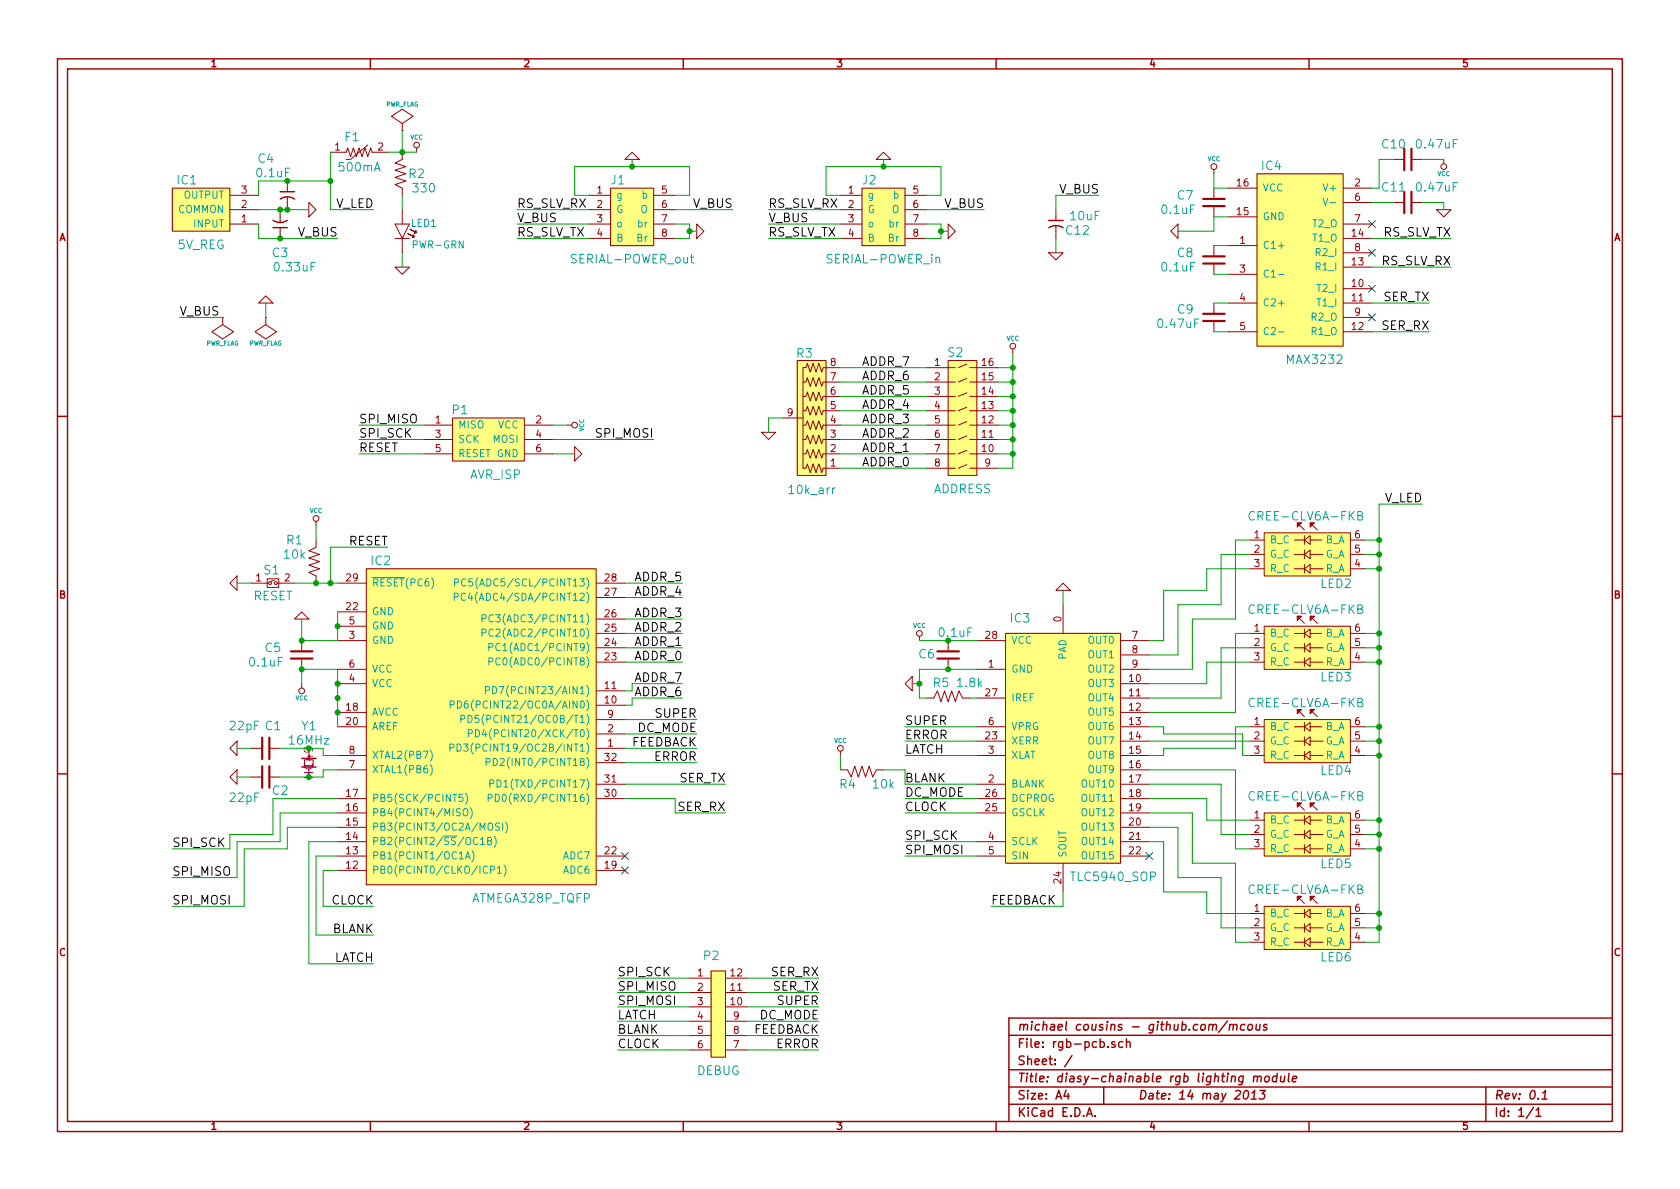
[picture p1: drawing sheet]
<svg xmlns="http://www.w3.org/2000/svg" width="297mm" height="210mm" viewBox="0 0 297 210" stroke-linecap="round" stroke-linejoin="round" font-family="sans-serif">
<g fill="none" stroke="#a00000" stroke-width=".25">
<path d="M10.2 10.4h276.6v189.7h-276.6zM11.9 12.2h273.2v186.1h-273.2zM65.5 10.4v1.8M120.8 10.4v1.8M176.1 10.4v1.8M231.4 10.4v1.8M48.3 39a2.22 2.22 0 0 0 2.5 0M49.5 33.9h2.6M49.6 35.2v-.1a2.27 2.27 0 0 1 2.5 .1M185.4 39h2.6M48.3 40.3h2.5M185.4 40.3l.1-.1a2.27 2.27 0 0 1 2.5 .1"/>
<path d="M10.2 73.6h1.7M285.1 73.6h1.7M10.2 136.8h1.7M285.1 136.8h1.7M65.5 198.3v1.8M120.8 198.3v1.8M176.1 198.3v1.8M178.4 183.1h106.7M178.4 189.2h106.7M178.4 195.3h106.7M178.4 192.2h106.7M188.5 192.8l-.4 1h1"/>
<path d="M188.8 193.3v1.1M189.5 186.7l-1.3 1.9M192.1 197.4l.5-1.5 .5 1.5M192.3 197h.7M193.6 197.3v.1M195.1 192.2v3.1M197.1 184.3l-.3-.1-.3 .2 .1 .2 .5 .2v.3h-.6M198.5 184.3a.48 .48 0 0 0-.6 0v.8l.2 .1 .4-.1M199.2 184.3a.36 .36 0 0 1 .6 .1v.8M199.2 183.7v1.5M214.5 181.4a.35 .35 0 0 1 .3-.3 .35 .35 0 0 1 .3 .3l-.1 .8M217 180.6l-1.5 1.9"/>
<path d="M217.4 181.3l.3-.2 .3 .1v1M217.4 181.1l-.1 1.1M218.1 181.4a.35 .35 0 0 1 .3-.3 .35 .35 0 0 1 .3 .3l-.1 .8M219.8 190.4l-.1-.1a.52 .52 0 0 0-.7 .3v.6l.3 .1 .4-.1M219.8 190.3l-.1 1.2-.3 .3-.4-.1M220.1 193l.3-.2a.88 .88 0 0 1-.3 1.6l-.2-.3a1.19 1.19 0 0 1 .2-1.1zM220.1 181.2l-.1-.1a.52 .52 0 0 0-.6 .4v.5l.2 .2 .4-.1M220.8 181.3l.2-.2 .4 .2-.1 .7-.2 .2-.5-.2zM221.2 194.4h.9M221.3 193.3l.5-.5-.1 1.6M221.7 190.4l.2-.1 .4 .1-.1 .9M221.7 190.3l-.1 1"/>
<path d="M222.1 181.1v1l.4 .1 .2-.2M222.4 190.5a.35 .35 0 0 1 .3-.2 .35 .35 0 0 1 .3 .2l-.1 .8M222.8 192.8h.9l-.6 .6 .4 .1 .1 .2-.2 .6-.6 .1-.2-.2M222.8 181.1l-.1 1.1M223.7 190.4l.3-.1 .4 .1v.6l-.3 .3-.5-.1zM224 181.2l-.3-.1-.3 .4 .2 .2h.4v.3l-.2 .2-.5-.1M225.8 190.4l-.2-.1a.52 .52 0 0 0-.6 .3v.6l.2 .1 .5-.1M225.8 189.8l-.1 1.5M226.5 190.3l-.1 .9 .4 .1 .2-.1M227.2 190.3l-.2 1M227.9 189.8l-.1 1.3 .2 .2M228.5 190.8l.8-.1-.1-.3h-.6l-.1 .7 .2 .2 .4-.1"/>
<path d="M231.4 198.3v1.8M262.7 192.2v6.1M271.1 195.8l-1.3 2M271.6 196.3l.4-.4v1.5M271.6 197.4h.9M272.6 194.4h.9M272.7 193.3l.6-.5-.2 1.6M285.1 180h-106.7v18.3"/>
</g>
<g fill="none" stroke="#a00000" stroke-width=".18">
<path d="M30.5 33.3h10.1v7.6h-10.1zM40.6 39.6h5.1M40.6 34.5h5.1M40.6 37.1h5.1M49.5 37.1v2.3M50.8 32v1.9M50.8 34.8v2.3M54.6 35.8l1.3 1.3-1.3 1.2zM58.4 26.9h2.8l.3-.7 .5 1.5 .5-1.5 .5 1.5 .5-1.5 .5 1.5 .5-1.5 .5 1.5 .5-1.5 .3 .7h2.8M65 25.6l-3 2.6h-.8M69.8 39.6h2.6l-1.3 2.6zM71.1 23.1h.1"/>
<path d="M71.1 21.8l1.9-1.2-1.9-1.3-1.9 1.3 1.9 1.2v1.3M71.1 26.9v1.3l-1.3 .6 2 .7-2 .6 2 .6-2 .7 2 .6-2 .6 1.3 .7v1.2M71.1 37.1v2.5M73.7 26.2v.7M104.1 39.6h3.8M104.1 34.5h3.8M104.1 37.1h3.8M107.9 33.3h7.7v10.1h-7.7zM110.5 28.2l1.3-1.3 1.2 1.3zM115.6 39.6h3.8M115.6 34.5h3.8M115.6 37.1h3.8"/>
<path d="M123.2 39.6l1.3 1.3-1.3 1.3zM148.6 39.6h3.8M148.6 34.5h3.8M148.6 37.1h3.8M152.4 33.3h7.6v10.1h-7.6zM154.9 28.2l1.3-1.3 1.3 1.3zM160 39.6h3.8M160 34.5h3.8M160 37.1h3.8M167.6 39.6l1.3 1.3-1.3 1.3zM186.7 37.1v1.9M186.7 39.9v2.3"/>
<path d="M214.6 30v.7M214.6 33.3v1.9M214.6 36.4v1.9M217.2 33.3h5M217.2 38.3h5M222.2 30.7h15.3v30.5h-15.3zM237.5 38.3h-6.4v10.2h6.4M237.5 39.6h5.1M237.5 35.8h5.1M237.5 33.3h5.1M246.4 35.8h1.9M246.4 28.2h1.9"/>
<path d="M249.6 35.8h1.9M249.6 28.2h1.9M254 37.1h2.5l-1.2 1.2zM255.3 28.2v.8M39.4 56.1h.1M39.4 56.1v1.3l1.9 1.3-1.9 1.2-1.9-1.2 1.9-1.3M45.7 53.6l1.3-1.3 1.3 1.3zM47 56.1h.1M47 56.1v1.3l1.9 1.3-1.9 1.2-1.9-1.2 1.9-1.3M49.5 40.3v1.9M69.8 47.2h2.6l-1.3 1.3zM69.8 42.2h2.6"/>
<path d="M71.1 42.2v2.5M104.1 42.2h3.8M115.6 42.2h3.8M148.6 42.2h3.8M160 42.2h3.8M185.4 44.7h2.6l-1.3 1.3zM207 40.9l1.3-1.3v2.6zM214.6 43.4v1.9M214.6 46.6v1.9M214.6 53.6v1.9M214.6 56.8v1.9M217.2 43.4h5"/>
<path d="M217.2 48.5h5M217.2 53.6h5M217.2 58.7h5M229 42.4v-.9l.5 .5 .2-.4h.7l.1 .2-.1 .6M229 54.5v.8M229 55.6v.9M229 56.1h1.5M229 54.9h1.5M229 44.4a.62 .62 0 0 0 .1 .8h.4l.4-.7h.5a.68 .68 0 0 1 0 .8M229.8 46.7l-.1-.7-.2-.2-.4 .1-.1 .2v.6h1.5M230.5 42.9v1l-.9-.9-.2-.1-.3 .1-.1 .3v.3l.1 .2M230.5 40.1v.9l-.9-.9h-.2h-.3l-.1 .3v.3l.1 .2"/>
<path d="M230.5 53.2v.7h-1.5M230.5 45.8l-.7 .5M237.5 49.8h-6.4v10.1h6.4M237.5 42.2h5.1M237.5 53.6h5.1M237.5 58.7h5.1M237.5 44.7h5.1M237.5 56.1h5.1M237.5 51h5.1M237.5 47.2h5.1M74.9 75.2h5.1M74.9 77.7h5.1"/>
<path d="M80 73.9h12.7v7.6h-12.7zM92.7 75.2h5.1M92.7 77.7h5.1M100.3 75.2h.8M101.6 79l1.3 1.3-1.3 1.2zM134.6 76.4h2.6l-1.3 1.3zM138.4 73.9h3.6M141 63.7h5v20.4h-5zM142 67.6h.5l.2-.8 .6 1.5 .5-1.5 .5 1.5 .5-1.5 .5 1.5 .2-.7h3.1M142 70.1h.5l.2-.8 .6 1.6 .5-1.6 .5 1.6 .5-1.6 .5 1.6 .2-.8h3.1M142 72.6h.5l.2-.7 .6 1.5 .5-1.5 .5 1.5 .5-1.5 .5 1.5 .2-.8h3.1M142 75.2h.5l.2-.8 .6 1.5 .5-1.5 .5 1.5 .5-1.5 .5 1.5 .2-.7h3.1"/>
<path d="M142 77.7h.5l.2-.7 .6 1.5 .5-1.5 .5 1.5 .5-1.5 .5 1.5 .2-.8h3.1M148.6 65h-3.1l-.2 .8-.5-1.5-.5 1.5-.5-1.5-.5 1.5-.6-1.5-.2 .7h-.5v17.8h.5l.2-.8 .6 1.6 .5-1.6 .5 1.6 .5-1.6 .5 1.6 .2-.8h3.1M163.8 65h5.1M163.8 67.6h5.1M163.8 70.1h5.1M163.8 72.6h5.1M163.8 75.2h5.1M163.8 77.7h5.1M167.6 63.7h5.1v20.4h-5.1zM170.9 79.6l-1.5 .7M170.9 77.1l-1.5 .6M170.9 74.5l-1.5 .7"/>
<path d="M170.9 72l-1.5 .6M170.9 69.5l-1.5 .6M170.9 66.9l-1.5 .7M170.9 64.4l-1.5 .6M171.4 65h5.1M171.4 67.6h5.1M171.4 70.1h5.1M171.4 72.6h5.1M171.4 75.2h5.1M171.4 77.7h5.1M179.1 61.7v.8M55.9 92.2v.8"/>
<path d="M55.9 95.5v1.3l-1.3 .6 1.9 .6-1.9 .7 1.9 .6-1.9 .6 1.9 .7-1.9 .6 1.3 .6v1.3M74.9 80.3h5.1M92.7 80.3h5.1M142 80.3h.5l.2-.8 .6 1.5 .5-1.5 .5 1.5 .5-1.5 .5 1.5 .2-.7h3.1M163.8 80.3h5.1M163.8 82.8h5.1M170.9 82.2l-1.5 .6M171.4 80.3h5.1M171.4 82.8h5.1M221 98h2.5M221 95.5h2.5M223.5 94.2h15.3v7.6h-15.3z"/>
<path d="M228.9 98h1.7M228.9 95.5h1.7M229.4 92.5l1.2 1.2M230.6 94.7v1.6M230.6 97.3v1.5M230.6 99.8v1.5M231.6 95.5v.8l-1-.8 1-.8v.8h2.1M231.6 98v.8l-1-.8 1-.7v.7h2.3M231.6 92.5l1.3 1.2M238.8 98h2.5M238.8 95.5h2.5M40.6 103.1l1.3-1.3v2.6z"/>
<path d="M44.4 103.1h3.1M47.2 102.4h2.1v1.5h-2.1zM48.5 102.6l-.7 .3M49 103.1h3.1M52.1 109.5l1.2-1.3 1.3 1.3zM53.3 113.3v1.9M53.3 116.5v1.9M59.7 118.4h5.1M59.7 113.3h5.1M59.7 103.1h5.1M59.7 110.7h5.1M59.7 108.2h5.1"/>
<path d="M64.8 100.6h40.6v55.9h-40.6zM105.4 103.1h5.1M105.4 117.1h5.1M105.4 114.5h5.1M105.4 112h5.1M105.4 109.5h5.1M105.4 105.7h5.1M162.6 112.5v.8M167.6 113.3v1.9M167.6 116.5v1.9M172.7 118.4h5.1M172.7 113.3h5.1"/>
<path d="M177.8 112h20.3v40.6h-20.3zM186.7 104.4l1.3-1.3 1.2 1.3zM188 106.9v5.1M198.1 118.4h5.1M198.1 113.3h5.1M198.1 115.8h5.1M221 117.1h2.5M221 114.5h2.5M221 112h2.5M221 100.6h2.5M223.5 110.7h15.3v7.7h-15.3zM228.9 117.1h1.7"/>
<path d="M228.9 114.5h1.7M228.9 112h1.7M228.9 100.6h1.7M229.4 109l1.2 1.2M230.6 117.1l1-.8v1.6zM230.6 100.6l1-.8v1.5zM230.6 111.2v1.6M230.6 113.8v1.5M230.6 116.3v1.6M231.6 112v.8l-1-.8 1-.8v.8h2.1M231.6 114.5v.8l-1-.8 1-.7v.7h2.3M231.6 117.1h2.3"/>
<path d="M231.6 109l1.3 1.2M231.6 100.6h2.3M238.8 117.1h2.5M238.8 114.5h2.5M238.8 112h2.5M238.8 100.6h2.5M40.6 132.3l1.3-1.2v2.5zM41.9 136.1v2.6l-1.3-1.3zM44.4 132.3h2M44.4 137.4h2M47.6 132.3h1.9M47.6 137.4h1.9"/>
<path d="M53.3 120.9v.8M59.7 133.6h5.1M59.7 128.5h5.1M59.7 120.9h5.1M59.7 126h5.1M59.7 136.1h5.1M105.4 138.7h5.1M105.4 132.3h5.1M105.4 129.8h5.1M105.4 127.2h5.1M105.4 124.7h5.1M105.4 122.2h5.1"/>
<path d="M105.4 134.9h5.1M148.6 132.8v.8M148.6 136.1h1.3l.6 1.3 .6-1.9 .7 1.9 .6-1.9 .6 1.9 .7-1.9 .6 1.9 .6-1.3h1.3M160 120.9l1.3-1.3v2.6zM163.8 123.4h1.3l.6-1.2 .7 1.9 .6-1.9 .6 1.9 .7-1.9 .6 1.9 .6-1.9 .7 1.2h1.2M172.7 138.7h5.1M172.7 133.6h5.1M172.7 128.5h5.1M172.7 123.4h5.1M172.7 131.1h5.1M198.1 138.7h5.1M198.1 133.6h5.1"/>
<path d="M198.1 128.5h5.1M198.1 120.9h5.1M198.1 123.4h5.1M198.1 126h5.1M198.1 131.1h5.1M198.1 136.1h5.1M221 133.6h2.5M221 128.5h2.5M221 131.1h2.5M223.5 127.2h15.3v7.7h-15.3zM228.9 133.6h1.7M228.9 128.5h1.7"/>
<path d="M228.9 131.1h1.7M229.4 125.5l1.2 1.2M230.6 133.6l1-.8v1.6zM230.6 127.8v1.5M230.6 130.3v1.5M230.6 132.8v1.6M231.6 128.5v.8l-1-.8 1-.7v.7h2.1M231.6 131.1v.7l-1-.7 1-.8v.8h2.3M231.6 133.6h2.3M231.6 125.5l1.3 1.2M238.8 133.6h2.5M238.8 128.5h2.5"/>
<path d="M238.8 131.1h2.5M59.7 148.8h5.1M59.7 151.4h5.1M59.7 146.3h5.1M59.7 143.8h5.1M59.7 141.2h5.1M59.7 153.9h5.1M105.4 151.4h5.1M105.4 141.2h5.1M105.4 153.9h5.1M172.7 148.8h5.1M172.7 151.4h5.1"/>
<path d="M172.7 143.8h5.1M172.7 141.2h5.1M188 152.6v5.1M198.1 148.8h5.1M198.1 151.4h5.1M198.1 146.3h5.1M198.1 143.8h5.1M198.1 141.2h5.1M221 150.1h2.5M221 147.6h2.5M221 145h2.5M223.5 143.8h15.3v7.6h-15.3z"/>
<path d="M228.9 150.1h1.7M228.9 147.6h1.7M228.9 145h1.7M229.4 158.5l1.2 1.3M229.4 142l1.2 1.3M230.6 150.1l1-.8v1.6zM230.6 144.3v1.5M230.6 146.8v1.5M230.6 149.3v1.6M231.6 145v.8l-1-.8 1-.7v.7h2.1M231.6 147.6v.7l-1-.7 1-.8v.8h2.3M231.6 158.5l1.3 1.3"/>
<path d="M231.6 150.1h2.3M231.6 142l1.3 1.3M238.8 150.1h2.5M238.8 147.6h2.5M238.8 145h2.5M121.9 173h3.8M121.9 175.5h3.8M121.9 178h3.8M125.7 171.7h2.6v15.2h-2.6zM128.3 173h3.8M128.3 175.5h3.8M128.3 178h3.8"/>
<path d="M221 166.6h2.5M221 164.1h2.5M221 161.5h2.5M223.5 160.3h15.3v7.6h-15.3zM228.9 166.6h1.7M228.9 164.1h1.7M228.9 161.5h1.7M230.6 166.6l1-.7v1.5zM230.6 160.8v1.5M230.6 163.3v1.5M230.6 165.9v1.5M231.6 161.5v.8l-1-.8 1-.7v.7h2.1"/>
<path d="M231.6 164.1v.7l-1-.7 1-.8v.8h2.3M231.6 166.6h2.3M238.8 166.6h2.5M238.8 164.1h2.5M238.8 161.5h2.5M121.9 180.6h3.8M121.9 183.1h3.8M121.9 185.7h3.8M128.3 180.6h3.8M128.3 183.1h3.8M128.3 185.7h3.8"/>
<circle cx="73.7" cy="25.6" r=".51"/>
<circle cx="214.6" cy="29.5" r=".51"/>
<circle cx="255.3" cy="29.5" r=".51"/>
<circle cx="101.6" cy="75.2" r=".51"/>
<circle cx="169.2" cy="70.1" r=".25"/>
<circle cx="169.2" cy="67.6" r=".25"/>
<circle cx="169.2" cy="65" r=".25"/>
<circle cx="169.2" cy="77.7" r=".25"/>
<circle cx="169.2" cy="72.6" r=".25"/>
<circle cx="169.2" cy="75.2" r=".25"/>
<circle cx="171.2" cy="72.6" r=".25"/>
<circle cx="171.2" cy="70.1" r=".25"/>
<circle cx="171.2" cy="67.6" r=".25"/>
<circle cx="171.2" cy="65" r=".25"/>
<circle cx="171.2" cy="77.7" r=".25"/>
<circle cx="171.2" cy="75.2" r=".25"/>
<circle cx="179.1" cy="61.2" r=".51"/>
<circle cx="55.9" cy="91.7" r=".51"/>
<circle cx="169.2" cy="82.8" r=".25"/>
<circle cx="169.2" cy="80.3" r=".25"/>
<circle cx="171.2" cy="82.8" r=".25"/>
<circle cx="171.2" cy="80.3" r=".25"/>
<circle cx="47.8" cy="103.1" r=".25"/>
<circle cx="48.8" cy="103.1" r=".25"/>
<circle cx="162.6" cy="112" r=".51"/>
<circle cx="53.3" cy="122.2" r=".51"/>
<circle cx="148.6" cy="132.3" r=".51"/>
</g>
<g fill="#ffff80" stroke="#ffff80" stroke-width=".25">
<path d="M177.8 112h20.3v40.6h-20.3z"/>
<path d="M125.7 171.7h2.6v15.2h-2.6z"/>
<path d="M141 63.7h5v20.4h-5z"/>
<path d="M167.6 63.7h5.1v20.4h-5.1z"/>
<path d="M222.2 30.7h15.3v30.5h-15.3z"/>
<path d="M152.4 33.3h7.6v10.1h-7.6z"/>
<path d="M107.9 33.3h7.7v10.1h-7.7z"/>
<path d="M30.5 33.3h10.1v7.6h-10.1z"/>
<path d="M80 73.9h12.7v7.6h-12.7z"/>
<path d="M223.5 160.3h15.3v7.6h-15.3z"/>
<path d="M223.5 143.8h15.3v7.6h-15.3z"/>
<path d="M223.5 127.2h15.3v7.7h-15.3z"/>
<path d="M223.5 110.7h15.3v7.7h-15.3z"/>
<path d="M223.5 94.2h15.3v7.6h-15.3z"/>
<path d="M64.8 100.6h40.6v55.9h-40.6z"/>
</g>
<g fill="none" stroke="#0000c0" stroke-width=".18">
<path d="M242 39l1.2 1.2M243.2 39l-1.2 1.2M242 44.1l1.2 1.2M242 55.5l1.2 1.2M242 50.4l1.2 1.3M243.2 44.1l-1.2 1.2M243.2 55.5l-1.2 1.2M243.2 50.4l-1.2 1.3M109.9 153.3l1.2 1.2M109.9 150.8l1.2 1.2M111.1 153.3l-1.2 1.2M111.1 150.8l-1.2 1.2"/>
<path d="M202.6 150.8l1.2 1.2M203.8 150.8l-1.2 1.2"/>
</g>
<g fill="#a00000" stroke="#a00000" stroke-width=".18">
<path d="M72.4 40.5l1 .5 .1-.2 .2 .3-.4 .2 .1-.3z"/>
<path d="M72 41.3l1 .5 .2-.3 .1 .4-.4 .1 .1-.2z"/>
<path d="M229.4 158.5h.7l-.7 .8z"/>
<path d="M231.6 158.5h.8l-.8 .8z"/>
<path d="M229.4 142h.7l-.7 .7z"/>
<path d="M231.6 142h.8l-.8 .7z"/>
<path d="M229.4 125.5h.7l-.7 .7z"/>
<path d="M231.6 125.5h.8l-.8 .7z"/>
<path d="M229.4 109h.7l-.7 .7z"/>
<path d="M231.6 109h.8l-.8 .7z"/>
<path d="M229.4 92.5h.7l-.7 .7z"/>
<path d="M231.6 92.5h.8l-.8 .7z"/>
</g>
<g fill="none" stroke="#a00000" stroke-width=".38">
<path d="M212.7 36.4h3.8M212.7 35.2h3.8M248.3 26.3v3.8M248.3 33.9v3.8M249.6 26.3v3.8M249.6 33.9v3.8M212.7 55.5h3.8M212.7 56.8h3.8M212.7 46.6h3.8M212.7 45.3h3.8M51.4 116.5h3.8M51.4 115.2h3.8"/>
<path d="M165.7 116.5h3.8M165.7 115.2h3.8M46.4 130.4v3.8M46.4 135.5v3.8M47.6 130.4v3.8M47.6 135.5v3.8"/>
</g>
<g fill="none" stroke="#00a0a0" stroke-width=".18">
<path d="M233.9 35l.4 1.3 .5-1.3M235.2 35.8h1M122.1 45.5h.6M122.3 45v1.3l.4 .2M226.1 48.5h.9M226.1 58.7h.9M221.8 90.6a.63 .63 0 0 0-.8 0 .63 .63 0 0 0-.2 .7 .6 .6 0 0 0 .3 .6 .6 .6 0 0 0 .7-.1M240.1 91.2l.6-.1 .2-.2-.2-.4-.6-.1v1.6h.6l.3-.3a.41 .41 0 0 0-.4-.5M65.8 102.1h5.7M80.3 105.6l.6-.1 .1-.5-.2-.1h-.5v1.3M80.4 103h.6l.1-.5-.2-.1h-.5v1.2M82.3 105a.5 .5 0 0 0-.6 0 .5 .5 0 0 0-.2 .6 .45 .45 0 0 0 .3 .5 .45 .45 0 0 0 .5-.1"/>
<path d="M82.4 102.5a.5 .5 0 0 0-.6 0 .5 .5 0 0 0-.2 .6 .45 .45 0 0 0 .2 .5 .45 .45 0 0 0 .6-.1M85.2 111.9h.6l.1-.5-.2-.2h-.5v1.3M85.2 109.4l.6-.1 .1-.5-.2-.1h-.5v1.3M86.4 117l.6-.1 .1-.4-.2-.2h-.5v1.3M86.4 114.4h.6l.1-.5-.2-.1h-.5v1.3M87.2 111.4a.5 .5 0 0 0-.6 0 .5 .5 0 0 0-.2 .6 .45 .45 0 0 0 .3 .5 .45 .45 0 0 0 .5-.1M87.2 108.8a.5 .5 0 0 0-.6 0 .5 .5 0 0 0-.2 .6 .45 .45 0 0 0 .3 .5 .45 .45 0 0 0 .5-.1M88.4 116.5a.5 .5 0 0 0-.6 0 .5 .5 0 0 0-.1 .6 .45 .45 0 0 0 .2 .4 .45 .45 0 0 0 .5 0M88.4 113.9a.5 .5 0 0 0-.6 0 .5 .5 0 0 0-.1 .6 .45 .45 0 0 0 .2 .5 .45 .45 0 0 0 .5-.1M221.8 107.1a.63 .63 0 0 0-.8 0 .63 .63 0 0 0-.2 .7 .6 .6 0 0 0 .3 .6 .6 .6 0 0 0 .7 0M240.1 107.7l.6-.1 .2-.2-.2-.4h-.6v1.5h.6l.3-.3a.41 .41 0 0 0-.4-.5M76.1 135.2a1.47 1.47 0 0 1 0 1.9"/>
<path d="M76.1 132.7a1.47 1.47 0 0 1 0 1.9M79.6 132.2h.6v-.5l-.2-.1h-.4v1.2M79.6 124.6h.6l.1-.5-.2-.2h-.5v1.3M80.8 131.6a.64 .64 0 0 1 .7 .6 .64 .64 0 0 1-.7 .6zM80.9 123.9a.64 .64 0 0 1 .7 .7 .64 .64 0 0 1-.7 .6zM81.5 127.1h.6v-.5l-.1-.1h-.5v1.3M82 131.6h.8l-.5 .4 .4 .2v.5l-.2 .1-.5-.1M82.7 123.9l-.4 .1a.87 .87 0 0 0 0 1.2l.5-.1v-.5l-.5-.2-.2 .3M82.8 126.5a.64 .64 0 0 1 .7 .6 .64 .64 0 0 1-.7 .7zM82.8 129.7l.6-.1 .1-.4-.2-.2h-.5v1.3M84.1 129a.64 .64 0 0 1 .7 .7 .64 .64 0 0 1-.7 .6zM84.6 126.5h-.6v.6l.2-.1 .4 .1v.5l-.1 .2-.5-.2"/>
<path d="M85.8 122.1l.6-.1 .1-.5-.2-.1h-.5v1.3M86 134.8l.6-.1v-.5l-.2-.1h-.4v1.3M86.6 138.6l.6-.1 .1-.5-.2-.1h-.5v1.3M87.1 121.4a.64 .64 0 0 1 .7 .6 .64 .64 0 0 1-.7 .7zM87.2 134.1a.64 .64 0 0 1 .7 .6 .64 .64 0 0 1-.7 .7zM87.9 137.9a.64 .64 0 0 1 .7 .7 .64 .64 0 0 1-.7 .6zM221.8 123.6a.63 .63 0 0 0-.8 0 .63 .63 0 0 0-.2 .8 .6 .6 0 0 0 .3 .5 .6 .6 0 0 0 .7 0M240.1 124.2l.6-.1 .2-.2-.2-.4h-.6v1.5h.6l.3-.3a.41 .41 0 0 0-.4-.5M81.8 140.5h-.6v.6l.1-.2 .5 .2v.5l-.2 .1-.4-.1M81.9 143.2l.3-.2a.45 .45 0 0 1 .5 .4v.5l-.2 .3h-.4a1.02 1.02 0 0 1-.2-1zM82.3 151.9l.4-1.3 .4 1.3M82.3 140.3a1.47 1.47 0 0 1 0 1.9"/>
<path d="M82.4 151.5h.6M83.1 142.8a1.47 1.47 0 0 1 0 1.9M83.4 150.4a1.47 1.47 0 0 1 0 2M85 148.5l.3-.4v1.2M85 149.3h.7M86.2 148.7l.6-.1 .1-.1-.1-.3-.6-.1v1.2h.5l.2-.1v-.3l-.2-.2M86.3 141.1h.6l.1-.5-.2-.1h-.5v1.2M86.7 153.8h.7v-.5l-.2-.1h-.5v1.2M87.4 147.9a1.47 1.47 0 0 1 0 1.9M87.6 140.5a.64 .64 0 0 1 .7 .6 .64 .64 0 0 1-.7 .6zM88 153.5l.3-.3v1.2M88 154.4h.7"/>
<path d="M88.3 145.6l-.5-.1-.1 .2v.4l.6 .2v.3l-.2 .2h-.5M88.9 145.5v1.3M89.1 153a1.47 1.47 0 0 1 0 1.9M89.4 145.4a1.47 1.47 0 0 1 0 1.9M221.8 156.6a.63 .63 0 0 0-.8 0 .63 .63 0 0 0-.2 .8 .6 .6 0 0 0 .3 .5 .6 .6 0 0 0 .7 0M221.8 140.1a.63 .63 0 0 0-.8 0 .63 .63 0 0 0-.2 .8 .6 .6 0 0 0 .3 .5 .6 .6 0 0 0 .7 0M240.1 157.2l.6-.1 .2-.2-.2-.3-.6-.1v1.5h.6l.3-.3a.41 .41 0 0 0-.4-.5M240.1 140.7l.6-.1 .2-.2-.2-.4h-.6v1.5h.6l.3-.3a.41 .41 0 0 0-.4-.5"/>
</g>
<g fill="none" stroke="#00a000" stroke-width=".18">
<path d="M45.7 39.6v2.6h14M45.7 37.1h8.9M58.4 26.9v10.2h7.6M58.4 32h-12.7v2.5M68.6 26.9h5.1M71.1 23.1v3.8M71.1 34.5v2.6M91.4 37.1h12.7M91.4 39.6h12.7M101.6 34.5v-5h20.3v5h-2.5M111.8 28.2v1.3M119.4 39.6h2.5v2.6h-2.5"/>
<path d="M119.4 37.1h10.1M135.9 37.1h12.7M135.9 39.6h12.7M146 34.5v-5h20.4v5h-2.6M156.2 28.2v1.3M163.8 39.6h2.6v2.6h-2.6M163.8 37.1h10.2M194.3 34.5h-7.6v2.6M214.6 30.7v2.6h2.6M217.2 38.3h-2.6v2.6h-6.3M242.6 35.8h3.8M246.4 28.2h-2.6v5.1h-1.2"/>
<path d="M251.5 28.2h3.8M251.5 35.8h3.8v1.3M31.7 56.1h7.7M47 53.6v2.5M71.1 44.7v2.5M91.4 42.2h12.7M121.9 40.9h1.3M135.9 42.2h12.7M166.4 40.9h1.2M186.7 42.2v2.5M214.6 58.7h2.6M214.6 53.6h2.6"/>
<path d="M214.6 43.4h2.6M214.6 48.5h2.6M242.6 47.2h13.9M242.6 42.2h13.9M242.6 58.7h10.1M242.6 53.6h10.1M63.5 77.7h11.4M63.5 75.2h11.4M97.8 77.7h17.8M97.8 75.2h2.5M138.4 73.9h-2.5v2.5M148.6 77.7h15.2"/>
<path d="M148.6 75.2h15.2M148.6 72.6h15.2M148.6 70.1h15.2M148.6 67.6h15.2M148.6 65h15.2M176.5 77.7h2.6M176.5 75.2h2.6M176.5 72.6h2.6M176.5 70.1h2.6M176.5 67.6h2.6M176.5 65h2.6M179.1 62.5v20.3h-2.6"/>
<path d="M55.9 93v2.5M63.5 80.3h11.4M68.6 96.8h-10.2v6.3M97.8 80.3h3.8M148.6 82.8h15.2M148.6 80.3h15.2M176.5 80.3h2.6M221 95.5h-2.6v14h-7.6v8.9h-7.6M221 98h-5.1v8.9h-7.6v8.9h-5.1M241.3 95.5h2.5M241.3 98h2.5M251.5 89.1h-7.7v77.5h-2.5"/>
<path d="M41.9 103.1h2.5M52.1 103.1h7.6M59.7 108.2v5.1h-6.4v-3.8M110.5 105.7h10.1M110.5 112h10.1M110.5 117.1h10.1M110.5 103.1h10.1M110.5 114.5h10.1M110.5 109.5h10.1M162.6 113.3h10.1M172.7 118.4h-10.1v5h1.2M188 104.4v2.5"/>
<path d="M221 112h-2.6v14h-15.2M221 117.1h-7.6v3.8h-10.2M221 100.6h-7.6v3.8h-7.7v8.9h-2.5M221 114.5h-5.1v8.9h-12.7M241.3 112h2.5M241.3 117.1h2.5M241.3 114.5h2.5M241.3 100.6h2.5M41.9 132.3h2.5M41.9 137.4h2.5M49.5 132.3h7.6v1.3h2.6M53.3 120.9v-2.5h6.4v10.1"/>
<path d="M59.7 136.1h-2.6v1.3h-7.6M110.5 127.2h12.7M110.5 132.3h12.7M110.5 138.7h17.8M110.5 134.9h12.7M110.5 129.8h12.7M120.6 120.9h-8.8v1.3h-1.3M120.6 123.4h-8.8v1.3h-1.3M148.6 133.6v2.5M156.2 136.1h3.8v2.6h12.7M160 131.1h12.7M160 133.6h12.7"/>
<path d="M160 128.5h12.7M161.3 120.9h1.3M171.4 123.4h1.3M203.2 136.1h15.2v14h2.6M203.2 131.1h17.8M203.2 128.5h2.5v1.3h14v3.8h1.3M203.2 138.7h12.7v8.9h5.1M221 128.5h-2.6v3.8h-12.7v1.3h-2.5M241.3 131.1h2.5M241.3 133.6h2.5M241.3 128.5h2.5M59.7 141.2h-11.4v6.4h-7.7v2.5h-10.1"/>
<path d="M59.7 143.8h-10.2v5h-7.6v6.4h-11.4M59.7 146.3h-8.9v3.8h-7.6v10.2h-12.7M59.7 153.9h-2.6v6.4h8.9M59.7 151.4h-3.8v13.9h10.1M59.7 148.8h-5.1v21.6h11.4M110.5 141.2h8.9M119.4 143.8h8.9M160 141.2h12.7M160 143.8h12.7M160 151.4h12.7M160 148.8h12.7M188 157.7v2.6h-12.7"/>
<path d="M203.2 141.2h10.2v3.8h7.6M203.2 143.8h7.6v8.8h7.6v14h2.6M203.2 146.3h5.1v8.9h7.6v8.9h5.1M203.2 148.8h2.5v8.9h7.7v3.8h7.6M241.3 150.1h2.5M241.3 147.6h2.5M241.3 145h2.5M109.2 173h12.7M109.2 178h12.7M109.2 175.5h12.7M132.1 173h12.7M132.1 178h12.7"/>
<path d="M132.1 175.5h12.7M241.3 161.5h2.5M241.3 164.1h2.5M109.2 183.1h12.7M109.2 185.7h12.7M109.2 180.6h12.7M132.1 183.1h12.7M132.1 185.7h12.7M132.1 180.6h12.7"/>
</g>
<g fill="#00a000" stroke="#00a000" stroke-width=".25">
<circle cx="71.1" cy="26.9" r=".41"/>
<circle cx="49.5" cy="37.1" r=".41"/>
<circle cx="50.8" cy="32" r=".41"/>
<circle cx="49.5" cy="42.2" r=".41"/>
<circle cx="179.1" cy="67.6" r=".41"/>
<circle cx="179.1" cy="72.6" r=".41"/>
<circle cx="179.1" cy="77.7" r=".41"/>
<circle cx="121.9" cy="40.9" r=".41"/>
<circle cx="111.8" cy="29.5" r=".41"/>
<circle cx="58.4" cy="103.1" r=".41"/>
<circle cx="55.9" cy="103.1" r=".41"/>
<circle cx="53.3" cy="113.3" r=".41"/>
<circle cx="59.7" cy="126" r=".41"/>
<circle cx="162.6" cy="120.9" r=".41"/>
<circle cx="243.8" cy="161.5" r=".41"/>
<circle cx="243.8" cy="147.6" r=".41"/>
<circle cx="243.8" cy="133.6" r=".41"/>
<circle cx="243.8" cy="128.5" r=".41"/>
<circle cx="243.8" cy="114.5" r=".41"/>
<circle cx="243.8" cy="100.6" r=".41"/>
<circle cx="243.8" cy="95.5" r=".41"/>
<circle cx="243.8" cy="98" r=".41"/>
<circle cx="243.8" cy="112" r=".41"/>
<circle cx="243.8" cy="117.1" r=".41"/>
<circle cx="243.8" cy="131.1" r=".41"/>
<circle cx="243.8" cy="145" r=".41"/>
<circle cx="243.8" cy="150.1" r=".41"/>
<circle cx="243.8" cy="164.1" r=".41"/>
<circle cx="167.6" cy="113.3" r=".41"/>
<circle cx="167.6" cy="118.4" r=".41"/>
<circle cx="59.7" cy="110.7" r=".41"/>
<circle cx="59.7" cy="120.9" r=".41"/>
<circle cx="59.7" cy="123.4" r=".41"/>
<circle cx="53.3" cy="118.4" r=".41"/>
<circle cx="156.2" cy="29.5" r=".41"/>
<circle cx="166.4" cy="40.9" r=".41"/>
<circle cx="179.1" cy="80.3" r=".41"/>
<circle cx="179.1" cy="75.2" r=".41"/>
<circle cx="179.1" cy="70.1" r=".41"/>
<circle cx="179.1" cy="65" r=".41"/>
<circle cx="50.8" cy="37.1" r=".41"/>
<circle cx="58.4" cy="32" r=".41"/>
</g>
<g font-size="2.1" fill="#00a0a0">
<text x="45.6" y="28.9">C4</text>
<text x="61" y="25.1">F1</text>
<text x="244.4" y="26.3">C10</text>
<text x="250.6" y="26.3">0.47uF</text>
<text x="31.4" y="32.7">IC1</text>
<text x="45.5" y="31.4">0.1uF</text>
<text x="60" y="30.4">500mA</text>
<text x="72.3" y="31.6">R2</text>
<text x="73.2" y="34.1">330</text>
<text x="108.1" y="32.7">J1</text>
<text x="152.5" y="32.7">J2</text>
<text x="208.2" y="35.4">C7</text>
<text x="223.1" y="30.1">IC4</text>
<text x="244.4" y="34">C11</text>
<text x="250.6" y="34">0.47uF</text>
<text x="188.6" y="41.6">C12</text>
<text x="189.3" y="39">10uF</text>
<text x="205.5" y="37.9">0.1uF</text>
<text x="31.4" y="44.1">5V_REG</text>
<text x="48.2" y="45.5">C3</text>
<text x="101.3" y="46.7">SERIAL-POWER_out</text>
<text x="146.4" y="46.7">SERIAL-POWER_in</text>
<text x="208.2" y="45.5">C8</text>
<text x="48.7" y="48.1">0.33uF</text>
<text x="205.5" y="48.1">0.1uF</text>
<text x="204.9" y="58.1">0.47uF</text>
<text x="208.2" y="55.5">C9</text>
<text x="140.9" y="63.3">R3</text>
<text x="167.6" y="63.2">S2</text>
<text x="227.7" y="64.4">MAX3232</text>
<text x="80" y="73.3">P1</text>
<text x="83.1" y="84.8">AVR_ISP</text>
<text x="139.7" y="87.4">10k_arr</text>
<text x="165" y="87.3">ADDRESS</text>
<text x="221.6" y="92.1">CREE-CLV6A-FKB</text>
<text x="46.7" y="101.6">S1</text>
<text x="50.3" y="98.9">10k</text>
<text x="50.7" y="96.3">R1</text>
<text x="65.7" y="100">IC2</text>
<text x="44.7" y="106.2">RESET</text>
<text x="233.5" y="104.1">LED2</text>
<text x="166.1" y="112.7">0.1uF</text>
<text x="178.7" y="110.2">IC3</text>
<text x="221.6" y="108.6">CREE-CLV6A-FKB</text>
<text x="44.2" y="117.9">0.1uF</text>
<text x="46.9" y="115.4">C5</text>
<text x="162.5" y="116.5">C6</text>
<text x="165" y="121.6">R5</text>
<text x="169.4" y="121.6">1.8k</text>
<text x="221.6" y="125.1">CREE-CLV6A-FKB</text>
<text x="233.5" y="120.6">LED3</text>
<text x="40.7" y="129.2">22pF C1</text>
<text x="51.3" y="131.7">16MHz</text>
<text x="53.3" y="129.2">Y1</text>
<text x="233.5" y="137.1">LED4</text>
<text x="40.7" y="141.9">22pF</text>
<text x="48.2" y="140.6">C2</text>
<text x="148.5" y="139.5">R4</text>
<text x="154.4" y="139.5">10k</text>
<text x="221.6" y="141.7">CREE-CLV6A-FKB</text>
<text x="189.6" y="155.9">TLC5940_SOP</text>
<text x="233.5" y="153.6">LED5</text>
<text x="83.5" y="159.7">ATMEGA328P_TQFP</text>
<text x="221.6" y="158.2">CREE-CLV6A-FKB</text>
<text x="124.4" y="169.8">P2</text>
<text x="233.5" y="170.1">LED6</text>
<text x="123.2" y="190.2">DEBUG</text>
</g>
<g font-size="2.1">
<text x="187.2" y="34.3">V_BUS</text>
<text x="52.6" y="41.9">V_BUS</text>
<text x="59.2" y="36.8">V_LED</text>
<text x="91.4" y="39.4">V_BUS</text>
<text x="91.4" y="41.9">RS_SLV_TX</text>
<text x="122.5" y="36.8">V_BUS</text>
<text x="135.9" y="41.9">RS_SLV_TX</text>
<text x="135.9" y="39.4">V_BUS</text>
<text x="166.9" y="36.8">V_BUS</text>
<text x="244.4" y="41.9">RS_SLV_TX</text>
<text x="244.1" y="47">RS_SLV_RX</text>
<text x="244.5" y="53.3">SER_TX</text>
<text x="31.7" y="55.9">V_BUS</text>
<text x="244.2" y="58.4">SER_RX</text>
<text x="152.4" y="64.8">ADDR_7</text>
<text x="152.4" y="67.3">ADDR_6</text>
<text x="152.4" y="69.8">ADDR_5</text>
<text x="63.5" y="77.5">SPI_SCK</text>
<text x="63.5" y="74.9">SPI_MISO</text>
<text x="105.5" y="77.5">SPI_MOSI</text>
<text x="152.4" y="72.4">ADDR_4</text>
<text x="152.4" y="74.9">ADDR_3</text>
<text x="152.4" y="77.5">ADDR_2</text>
<text x="63.5" y="80">RESET</text>
<text x="152.4" y="80">ADDR_1</text>
<text x="152.4" y="82.5">ADDR_0</text>
<text x="244.6" y="88.9">V_LED</text>
<text x="61.5" y="96.5">RESET</text>
<text x="112.2" y="102.9">ADDR_5</text>
<text x="112.2" y="105.4">ADDR_4</text>
<text x="112.2" y="109.2">ADDR_3</text>
<text x="112.2" y="111.8">ADDR_2</text>
<text x="112.2" y="114.3">ADDR_1</text>
<text x="112.2" y="116.8">ADDR_0</text>
<text x="112.2" y="120.6">ADDR_7</text>
<text x="112.2" y="123.2">ADDR_6</text>
<text x="112.6" y="129.5">DC_MODE</text>
<text x="115.9" y="127">SUPER</text>
<text x="160" y="128.3">SUPER</text>
<text x="160" y="130.8">ERROR</text>
<text x="111.4" y="132.1">FEEDBACK</text>
<text x="115.5" y="134.6">ERROR</text>
<text x="160" y="133.3">LATCH</text>
<text x="120" y="138.4">SER_TX</text>
<text x="160" y="141">DC_MODE</text>
<text x="160" y="138.4">BLANK</text>
<text x="160" y="143.5">CLOCK</text>
<text x="30.5" y="149.9">SPI_SCK</text>
<text x="160" y="148.6">SPI_SCK</text>
<text x="30.5" y="154.9">SPI_MISO</text>
<text x="160" y="151.1">SPI_MOSI</text>
<text x="30.5" y="160">SPI_MOSI</text>
<text x="58.5" y="160">CLOCK</text>
<text x="175.3" y="160">FEEDBACK</text>
<text x="58.6" y="165.1">BLANK</text>
<text x="58.9" y="170.2">LATCH</text>
<text x="109.2" y="172.7">SPI_SCK</text>
<text x="136.3" y="172.7">SER_RX</text>
<text x="109.2" y="177.8">SPI_MOSI</text>
<text x="109.2" y="175.3">SPI_MISO</text>
<text x="136.5" y="175.3">SER_TX</text>
<text x="137.5" y="177.8">SUPER</text>
<text x="109.2" y="185.4">CLOCK</text>
<text x="109.2" y="182.9">BLANK</text>
<text x="109.2" y="180.3">LATCH</text>
<text x="133" y="182.9">FEEDBACK</text>
<text x="134.2" y="180.3">DC_MODE</text>
<text x="137.1" y="185.4">ERROR</text>
</g>
<g font-size="2.1" fill="#00a000">
<text x="91.4" y="36.8">RS_SLV_RX</text>
<text x="135.9" y="36.8">RS_SLV_RX</text>
<text x="55.4" y="137.6" transform="rotate(-90 55.4 137.6)">HC49</text>
<text x="119.8" y="143.5">SER_RX</text>
</g>
<g font-size="2.1" fill="#a00000">
<text x="179.9" y="185.4">File: rgb-pcb.sch</text>
<text x="179.9" y="182.3">michael cousins - github.com/mcous</text>
<text x="179.9" y="191.5">Title: diasy-chainable rgb lighting module</text>
<text x="179.9" y="188.4">Sheet: /</text>
<text x="179.9" y="197.6">KiCad E.D.A.</text>
<text x="179.9" y="194.5">Size: A4</text>
<text x="201.2" y="194.5">Date: 14 may 2013</text>
<text x="264.2" y="194.5">Rev: 0.1</text>
<text x="264.2" y="197.6">Id: 1/1</text>
</g>
<g font-size="1.8" fill="#a00000">
<text x="37.3" y="11.9">1</text>
<text x="92.7" y="11.9">2</text>
<text x="148" y="11.9">3</text>
<text x="203.3" y="11.9">4</text>
<text x="258.6" y="11.9">5</text>
<text x="59.2" y="26.7">1</text>
<text x="66.8" y="26.7">2</text>
<text x="42.7" y="34.3">3</text>
<text x="105.6" y="34.3">1</text>
<text x="117" y="34.3">5</text>
<text x="150" y="34.3">1</text>
<text x="161.4" y="34.3">5</text>
<text x="218.7" y="33">16</text>
<text x="239.5" y="33">2</text>
<text x="239.5" y="35.6">6</text>
<text x="42.7" y="39.4">1</text>
<text x="42.7" y="36.8">2</text>
<text x="105.6" y="36.8">2</text>
<text x="105.6" y="39.4">3</text>
<text x="105.6" y="41.9">4</text>
<text x="117" y="36.8">6</text>
<text x="117" y="39.4">7</text>
<text x="117" y="41.9">8</text>
<text x="150" y="36.8">2</text>
<text x="150" y="39.4">3</text>
<text x="150" y="41.9">4</text>
<text x="161.4" y="36.8">6</text>
<text x="161.4" y="39.4">7</text>
<text x="161.4" y="41.9">8</text>
<text x="218.7" y="38.1">15</text>
<text x="239.1" y="41.9">14</text>
<text x="239.5" y="39.4">7</text>
<text x="10.4" y="42.7">A</text>
<text x="219.2" y="43.2">1</text>
<text x="239.1" y="47">13</text>
<text x="239.5" y="44.4">8</text>
<text x="285.3" y="42.7">A</text>
<text x="219.2" y="48.3">3</text>
<text x="219.2" y="53.3">4</text>
<text x="239.1" y="50.8">10</text>
<text x="239.1" y="53.3">11</text>
<text x="219.2" y="58.4">5</text>
<text x="239.1" y="58.4">12</text>
<text x="239.5" y="55.9">9</text>
<text x="146.8" y="64.8">8</text>
<text x="165.3" y="64.8">1</text>
<text x="173.7" y="64.8">16</text>
<text x="146.8" y="69.8">6</text>
<text x="146.8" y="67.3">7</text>
<text x="165.3" y="67.3">2</text>
<text x="165.3" y="69.8">3</text>
<text x="173.7" y="69.8">14</text>
<text x="173.7" y="67.3">15</text>
<text x="77" y="74.9">1</text>
<text x="77" y="77.5">3</text>
<text x="94.8" y="74.9">2</text>
<text x="94.8" y="77.5">4</text>
<text x="139.2" y="73.7">9</text>
<text x="146.8" y="77.5">3</text>
<text x="146.8" y="74.9">4</text>
<text x="146.8" y="72.4">5</text>
<text x="165.3" y="72.4">4</text>
<text x="165.3" y="74.9">5</text>
<text x="165.3" y="77.5">6</text>
<text x="173.7" y="77.5">11</text>
<text x="173.7" y="74.9">12</text>
<text x="173.7" y="72.4">13</text>
<text x="77" y="80">5</text>
<text x="94.8" y="80">6</text>
<text x="146.8" y="82.5">1</text>
<text x="146.8" y="80">2</text>
<text x="165.3" y="80">7</text>
<text x="165.3" y="82.5">8</text>
<text x="173.7" y="80">10</text>
<text x="174.1" y="82.5">9</text>
<text x="221.8" y="95.2">1</text>
<text x="239.5" y="95.2">6</text>
<text x="221.8" y="97.8">2</text>
<text x="221.8" y="100.3">3</text>
<text x="239.5" y="100.3">4</text>
<text x="239.5" y="97.8">5</text>
<text x="10.4" y="105.9">B</text>
<text x="45.2" y="102.9">1</text>
<text x="50.3" y="102.9">2</text>
<text x="61.3" y="107.9">22</text>
<text x="61.3" y="102.9">29</text>
<text x="107" y="105.4">27</text>
<text x="107" y="102.9">28</text>
<text x="285.3" y="105.9">B</text>
<text x="61.7" y="113">3</text>
<text x="61.7" y="110.5">5</text>
<text x="107" y="111.8">25</text>
<text x="107" y="109.2">26</text>
<text x="174.3" y="113">28</text>
<text x="187.7" y="110" transform="rotate(-90 187.7 110)">0</text>
<text x="200.2" y="113">7</text>
<text x="221.8" y="111.8">1</text>
<text x="239.5" y="111.8">6</text>
<text x="61.7" y="118.1">6</text>
<text x="107" y="116.8">23</text>
<text x="107" y="114.3">24</text>
<text x="174.8" y="118.1">1</text>
<text x="200.2" y="115.6">8</text>
<text x="200.2" y="118.1">9</text>
<text x="221.8" y="114.3">2</text>
<text x="221.8" y="116.8">3</text>
<text x="239.5" y="116.8">4</text>
<text x="239.5" y="114.3">5</text>
<text x="61.3" y="125.7">18</text>
<text x="61.7" y="120.6">4</text>
<text x="107" y="124.5">10</text>
<text x="107" y="121.9">11</text>
<text x="174.3" y="123.2">27</text>
<text x="199.7" y="120.6">10</text>
<text x="199.7" y="123.2">11</text>
<text x="199.7" y="125.7">12</text>
<text x="61.3" y="128.3">20</text>
<text x="107.5" y="129.5">2</text>
<text x="107.5" y="127">9</text>
<text x="174.3" y="130.8">23</text>
<text x="174.8" y="128.3">6</text>
<text x="199.7" y="128.3">13</text>
<text x="199.7" y="130.8">14</text>
<text x="221.8" y="128.3">1</text>
<text x="221.8" y="130.8">2</text>
<text x="239.5" y="130.8">5</text>
<text x="239.5" y="128.3">6</text>
<text x="61.7" y="135.9">7</text>
<text x="61.7" y="133.3">8</text>
<text x="107" y="134.6">32</text>
<text x="107.5" y="132.1">1</text>
<text x="174.8" y="133.3">3</text>
<text x="199.7" y="133.3">15</text>
<text x="199.7" y="135.9">16</text>
<text x="221.8" y="133.3">3</text>
<text x="239.5" y="133.3">4</text>
<text x="61.3" y="143.5">16</text>
<text x="61.3" y="141">17</text>
<text x="107" y="141">30</text>
<text x="107" y="138.4">31</text>
<text x="174.3" y="143.5">25</text>
<text x="174.3" y="141">26</text>
<text x="174.8" y="138.4">2</text>
<text x="199.7" y="138.4">17</text>
<text x="199.7" y="141">18</text>
<text x="199.7" y="143.5">19</text>
<text x="61.3" y="148.6">14</text>
<text x="61.3" y="146">15</text>
<text x="174.8" y="148.6">4</text>
<text x="199.7" y="146">20</text>
<text x="199.7" y="148.6">21</text>
<text x="221.8" y="144.8">1</text>
<text x="221.8" y="147.3">2</text>
<text x="221.8" y="149.9">3</text>
<text x="239.5" y="149.9">4</text>
<text x="239.5" y="147.3">5</text>
<text x="239.5" y="144.8">6</text>
<text x="61.3" y="153.7">12</text>
<text x="61.3" y="151.1">13</text>
<text x="107" y="151.1">22</text>
<text x="107" y="153.7">19</text>
<text x="174.8" y="151.1">5</text>
<text x="199.7" y="151.1">22</text>
<text x="187.7" y="156.2" transform="rotate(-90 187.7 156.2)">24</text>
<text x="221.8" y="161.3">1</text>
<text x="239.5" y="161.3">6</text>
<text x="221.8" y="163.8">2</text>
<text x="221.8" y="166.4">3</text>
<text x="239.5" y="166.4">4</text>
<text x="239.5" y="163.8">5</text>
<text x="10.4" y="169.1">C</text>
<text x="123.3" y="172.7">1</text>
<text x="129.2" y="172.7">12</text>
<text x="285.3" y="169.1">C</text>
<text x="123.3" y="175.3">2</text>
<text x="123.3" y="177.8">3</text>
<text x="129.2" y="177.8">10</text>
<text x="129.2" y="175.3">11</text>
<text x="123.3" y="180.3">4</text>
<text x="123.3" y="182.9">5</text>
<text x="123.3" y="185.4">6</text>
<text x="129.7" y="185.4">7</text>
<text x="129.7" y="182.9">8</text>
<text x="129.7" y="180.3">9</text>
<text x="37.3" y="199.8">1</text>
<text x="92.7" y="199.8">2</text>
<text x="148" y="199.8">3</text>
<text x="203.3" y="199.8">4</text>
<text x="258.6" y="199.8">5</text>
</g>
<g font-size="1.8" fill="#00a0a0">
<text x="32.4" y="35.2">OUTPUT</text>
<text x="109" y="35.2">g</text>
<text x="113.5" y="35.2">b</text>
<text x="153.4" y="35.2">g</text>
<text x="157.9" y="35.2">b</text>
<text x="223.3" y="33.9">VCC</text>
<text x="234.3" y="33.9">V+</text>
<text x="31.4" y="37.7">COMMON</text>
<text x="34.3" y="40.3">INPUT</text>
<text x="72.7" y="40.2">LED1</text>
<text x="109" y="37.7">G</text>
<text x="109" y="40.3">o</text>
<text x="112.8" y="40.3">br</text>
<text x="113.2" y="37.7">O</text>
<text x="153.4" y="37.7">G</text>
<text x="153.4" y="40.3">o</text>
<text x="157.2" y="40.3">br</text>
<text x="157.6" y="37.7">O</text>
<text x="223.3" y="39">GND</text>
<text x="232.1" y="40.3">T2_O</text>
<text x="73.2" y="44">PWR-GRN</text>
<text x="109" y="42.8">B</text>
<text x="112.6" y="42.8">Br</text>
<text x="153.4" y="42.8">B</text>
<text x="157" y="42.8">Br</text>
<text x="223.3" y="44.1">C1+</text>
<text x="232.1" y="42.8">T1_O</text>
<text x="232.7" y="45.3">R2_I</text>
<text x="232.7" y="47.9">R1_I</text>
<text x="223.3" y="49.1">C1-</text>
<text x="232.9" y="51.7">T2_I</text>
<text x="223.3" y="54.2">C2+</text>
<text x="223.3" y="59.3">C2-</text>
<text x="231.9" y="56.8">R2_O</text>
<text x="231.9" y="59.3">R1_O</text>
<text x="232.9" y="54.2">T1_I</text>
<text x="81" y="75.8">MISO</text>
<text x="88" y="75.8">VCC</text>
<text x="81" y="78.4">SCK</text>
<text x="81" y="80.9">RESET GND</text>
<text x="87.2" y="78.4">MOSI</text>
<text x="224.5" y="96.1">B_C</text>
<text x="224.5" y="98.7">G_C</text>
<text x="224.5" y="101.2">R_C</text>
<text x="234.1" y="98.7">G_A</text>
<text x="234.2" y="101.2">R_A</text>
<text x="234.2" y="96.1">B_A</text>
<text x="65.8" y="103.8">RESET(PC6)</text>
<text x="83" y="106.3">PC4(ADC4/SDA/PCINT12)</text>
<text x="83.2" y="103.8">PC5(ADC5/SCL/PCINT13)</text>
<text x="65.8" y="113.9">GND</text>
<text x="65.8" y="111.4">GND</text>
<text x="65.8" y="108.8">GND</text>
<text x="87.2" y="112.6">PC2(ADC2/PCINT10)</text>
<text x="87.2" y="110.1">PC3(ADC3/PCINT11)</text>
<text x="178.8" y="113.9">VCC</text>
<text x="192.4" y="113.9">OUT0</text>
<text x="224.5" y="112.6">B_C</text>
<text x="234.2" y="112.6">B_A</text>
<text x="65.8" y="119">VCC</text>
<text x="88.2" y="117.7">PC0(ADC0/PCINT8)</text>
<text x="88.2" y="115.2">PC1(ADC1/PCINT9)</text>
<text x="178.8" y="119">GND</text>
<text x="188.6" y="116.8" transform="rotate(-90 188.6 116.8)">PAD</text>
<text x="192.4" y="116.5">OUT1</text>
<text x="192.4" y="119">OUT2</text>
<text x="224.5" y="115.2">G_C</text>
<text x="224.5" y="117.7">R_C</text>
<text x="234.1" y="115.2">G_A</text>
<text x="234.2" y="117.7">R_A</text>
<text x="65.8" y="121.5">VCC</text>
<text x="82.6" y="125.3">PD6(PCINT22/OC0A/AIN0)</text>
<text x="88" y="122.8">PD7(PCINT23/AIN1)</text>
<text x="178.8" y="124.1">IREF</text>
<text x="192.4" y="121.5">OUT3</text>
<text x="192.4" y="124.1">OUT4</text>
<text x="65.8" y="129.2">AREF</text>
<text x="65.8" y="126.6">AVCC</text>
<text x="84.5" y="127.9">PD5(PCINT21/OC0B/T1)</text>
<text x="85.7" y="130.4">PD4(PCINT20/XCK/T0)</text>
<text x="178.8" y="129.2">VPRG</text>
<text x="178.8" y="131.7">XERR</text>
<text x="192.4" y="126.6">OUT5</text>
<text x="192.4" y="129.2">OUT6</text>
<text x="192.4" y="131.7">OUT7</text>
<text x="224.5" y="129.2">B_C</text>
<text x="224.5" y="131.7">G_C</text>
<text x="234.1" y="131.7">G_A</text>
<text x="234.2" y="129.2">B_A</text>
<text x="65.8" y="136.8">XTAL1(PB6)</text>
<text x="65.8" y="134.2">XTAL2(PB7)</text>
<text x="82.8" y="133">PD3(PCINT19/OC2B/INT1)</text>
<text x="88.2" y="135.5">PD2(INT0/PCINT18)</text>
<text x="178.8" y="134.2">XLAT</text>
<text x="192.4" y="134.2">OUT8</text>
<text x="192.4" y="136.8">OUT9</text>
<text x="224.5" y="134.2">R_C</text>
<text x="234.2" y="134.2">R_A</text>
<text x="65.8" y="141.9">PB5(SCK/PCINT5)</text>
<text x="88.3" y="141.9">PD0(RXD/PCINT16)</text>
<text x="88.5" y="139.3">PD1(TXD/PCINT17)</text>
<text x="178.8" y="139.3">BLANK</text>
<text x="178.8" y="141.9">DCPROG</text>
<text x="191.4" y="139.3">OUT10</text>
<text x="191.4" y="141.9">OUT11</text>
<text x="65.8" y="149.5">PB2(PCINT2/SS/OC1B)</text>
<text x="65.8" y="146.9">PB3(PCINT3/OC2A/MOSI)</text>
<text x="65.8" y="144.4">PB4(PCINT4/MISO)</text>
<text x="178.8" y="149.5">SCLK</text>
<text x="178.8" y="144.4">GSCLK</text>
<text x="191.4" y="146.9">OUT13</text>
<text x="191.4" y="149.5">OUT14</text>
<text x="191.4" y="144.4">OUT12</text>
<text x="224.5" y="145.7">B_C</text>
<text x="224.5" y="148.2">G_C</text>
<text x="234.1" y="148.2">G_A</text>
<text x="234.2" y="145.7">B_A</text>
<text x="65.8" y="154.6">PB0(PCINT0/CLKO/ICP1)</text>
<text x="65.8" y="152">PB1(PCINT1/OC1A)</text>
<text x="99.6" y="152">ADC7</text>
<text x="99.6" y="154.6">ADC6</text>
<text x="178.8" y="152">SIN</text>
<text x="188.6" y="151.6" transform="rotate(-90 188.6 151.6)">SOUT</text>
<text x="191.4" y="152">OUT15</text>
<text x="224.5" y="150.7">R_C</text>
<text x="234.2" y="150.7">R_A</text>
<text x="224.5" y="162.2">B_C</text>
<text x="224.5" y="164.7">G_C</text>
<text x="224.5" y="167.3">R_C</text>
<text x="234.1" y="164.7">G_A</text>
<text x="234.2" y="167.3">R_A</text>
<text x="234.2" y="162.2">B_A</text>
</g>
<g font-size="1.1" fill="#00a0a0">
<text x="68.1" y="18.9">PWR_FLAG</text>
<text x="72.5" y="24.7">VCC</text>
<text x="213.5" y="28.5">VCC</text>
<text x="254.2" y="31.2">VCC</text>
<text x="36.4" y="61.1">PWR_FLAG</text>
<text x="44" y="61.1">PWR_FLAG</text>
<text x="178" y="60.3">VCC</text>
<text x="103.3" y="76.3" transform="rotate(-90 103.3 76.3)">VCC</text>
<text x="54.8" y="90.7">VCC</text>
<text x="161.4" y="111.1">VCC</text>
<text x="52.2" y="123.9">VCC</text>
<text x="147.5" y="131.4">VCC</text>
</g>
</svg>
